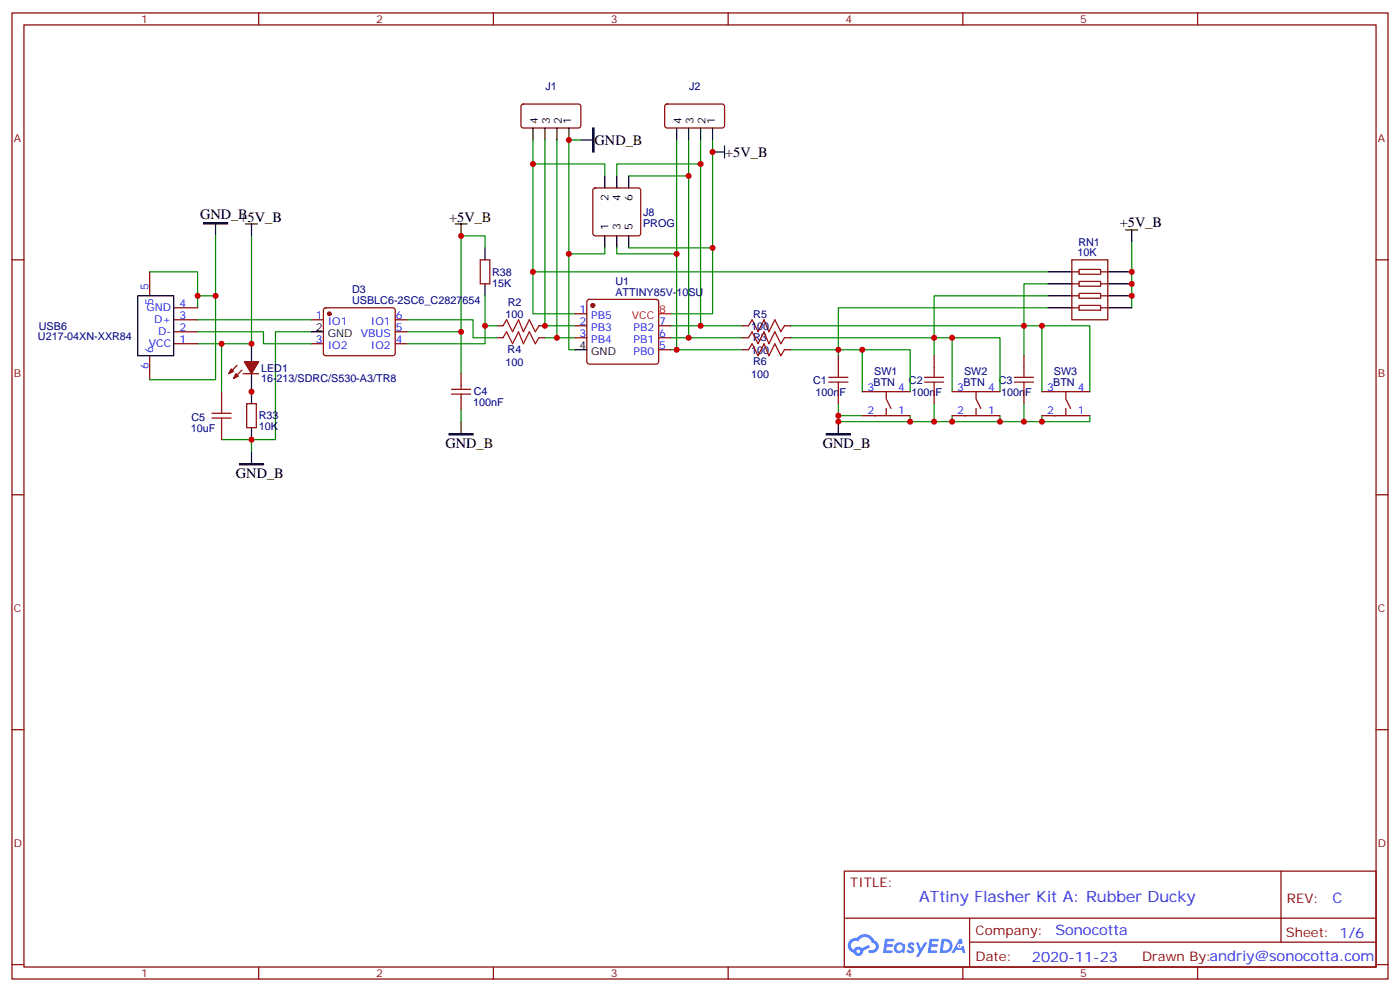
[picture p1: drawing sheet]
<svg xmlns="http://www.w3.org/2000/svg" width="412mm" height="292mm" viewBox="0 0 412 292" stroke-linecap="round" stroke-linejoin="round" font-family="sans-serif">
<g fill="none" stroke="#870000" stroke-width=".35">
<path d="M3.5 3.8h405.4v284.3h-405.4zM7.1 7.3h398.2v277.3h-398.2zM76.2 3.8v3.5M145.3 3.8v3.5M214.5 3.8v3.5M283.6 3.8v3.5M352.8 3.8v3.5M3.5 76.5h3.6M405.3 76.5h3.6M3.5 145.6h3.6M405.3 145.6h3.6M3.5 214.8h3.6"/>
<path d="M405.3 214.8h3.6M248.7 256.4h156.6v28.2h-156.6zM377.3 256.4v20.9M248.7 270.2h156.5M285.6 277.3h119.6M285.6 270.2v14.2M3.5 283.9h3.6M76.2 284.6v3.5M145.3 284.6v3.5M214.5 284.6v3.5M283.6 284.6v3.5M352.8 284.6v3.5"/>
<path d="M405.3 283.9h3.6"/>
</g>
<g fill="#5487ff">
<path d="M267.7 277.6a1.22 1.22 0 0 1 1.7 .2l-.4 .6a.47 .47 0 0 0-.3-.4 .47 .47 0 0 0-.5 .2l.1 .2a1.14 1.14 0 0 1 .8 1.8 1.14 1.14 0 0 1-1.9 0l-.2-.2 .5-.6 .7 .5a.29 .29 0 0 0 .3-.3 .29 .29 0 0 0-.2-.3 1.04 1.04 0 0 1-.6-1.7z"/>
<path d="M260.7 276.3h2.4l.3 .2-.2 .5-1.8 .1-.1 .8h1.5l.3 .4-.3 .4h-1.6l-.2 1.1h1.7l.2 .3-.2 .3-2.6 .1z"/>
<path d="M273.8 276.3h2.4l.3 .2-.1 .5-1.8 .1-.2 .8h1.6l.3 .4-.4 .4h-1.6l-.1 1.1h1.7l.2 .3-.2 .3-2.6 .1z"/>
<path d="M282.6 276.3h.7l.3 1.3-.6 .3a.69 .69 0 0 0-1 .3 .69 .69 0 0 0 .4 .9 .69 .69 0 0 0 .9-.6l.5-.2 .6 2.2h-.8l-.2-.9h-1.8l-.5 .9h-.8z"/>
<path d="M269.8 277.4h.8l.6 1.8 1.1-1.8h.9l-2.6 4.2h-.8l.9-1.5z"/>
<path d="M277.4 276.3l-.6 4.2h1.3a2.11 2.11 0 0 0 2.5-2.1 2.11 2.11 0 0 0-2.5-2.1zM278.1 277.1a1.39 1.39 0 0 1 1.7 1.4 1.39 1.39 0 0 1-1.8 1.3h-.3z"/>
<path d="M263.7 277.9a1.54 1.54 0 0 0-.1 2.2 1.54 1.54 0 0 0 2.2 .1l.6 .3 .3-2.3-.2-.3h-.4a1.49 1.49 0 0 0-2.4 0zM264 278.9a.94 .94 0 0 1 1.8 0 .94 .94 0 0 1-1.8 0z"/>
<path d="M250.4 276.7a2.18 2.18 0 0 0 1.1 3.7 1.44 1.44 0 0 0 1.6 .9 1.44 1.44 0 0 0 1.2-1.4l2-1.1-.5-.7-1.9 1a1.47 1.47 0 0 0-2.4 .4 1.39 1.39 0 0 1-.7-1.9 1.39 1.39 0 0 1 2-.5 2.12 2.12 0 0 1 2.2-1.3 2.12 2.12 0 0 1 1.9 1.7 1.14 1.14 0 0 1 1.1 1.4 1.14 1.14 0 0 1-1.7 .7 .43 .43 0 0 0-.5 .4 .43 .43 0 0 0 .4 .5 1.98 1.98 0 0 0 2.5-1.2 1.98 1.98 0 0 0-1.2-2.6 3.1 3.1 0 0 0-5.3-.6l-.9 .1zM252.3 280a.55 .55 0 0 1 1.1 0 .55 .55 0 0 1-1.1 0z"/>
<circle cx="282.6" cy="278.4" r=".26"/>
</g>
<g fill="none" stroke="#008700" stroke-width=".35">
<path d="M157 41.2v51.2h12.3M157 48.3h21.2v3.5M160.5 41.2v54.7h8.8M164 41.2v58.2M171.1 41.2h-3.5v61.7h1.7M185.2 51.8h17.6M199.3 41.2v61.7M202.8 41.2v58.2M206.4 48.3h-24.7v3.5M206.4 41.2v54.7M209.9 41.2v51.2h-12.3M63.5 69.4v17.7h-5.3v3.5"/>
<path d="M74.1 69.4v31.8h-15.9M142.9 73v-3.6h-7.1v28.2h-15.9M178.2 73v1.7h-10.6M181.7 73v1.7h17.6M185.2 73h24.7M333.4 71.2v19.4M44.1 80h14.1v7.1M58.2 97.6h19.4v3.6h14.1M58.2 94.1h33.5M63.5 87.1v24.7h-19.4M91.7 97.6h-10.6v31.8h-15.8M119.9 94.1h19.4v5.3h7.1"/>
<path d="M135.8 97.6v12.4M142.9 87.1v8.8h3.5M142.9 95.9v5.3h-23M157 80h151.7M160.5 99.4h8.8M197.6 99.4h21.1M197.6 95.9h21.1M232.8 95.9h74.1v19.4M232.8 99.4h47.7v15.9M280.5 99.4h14.1v15.9M306.9 95.9h14.1v19.4M308.7 83.5h-7.1v21.2"/>
<path d="M308.7 87.1h-33.5v17.6M308.7 90.6h-61.8v14.1M65.3 101.2v14.1M197.6 102.9h21.1M232.8 102.9h21.2v12.4M246.9 118.8v3.5M254 102.9h14.1v12.4M275.2 118.8v5.3M301.6 118.8v5.3M74.1 129.4v3.5M135.8 120.6v3.5M254 122.3h-7.1v1.8h33.6v-1.8"/>
<path d="M268.1 122.3v1.8M294.6 122.3v1.8M306.9 122.3v1.8h-26.4M321 122.3v1.8h-14.1"/>
</g>
<g fill="none" stroke="#000" stroke-width=".35">
<path d="M157 37.7v3.5M160.5 37.7v3.5M164 37.7v3.5M167.6 37.7v3.5M199.3 37.7v3.5M202.8 37.7v3.5M206.4 37.7v3.5M209.9 37.7v3.5M171.1 41.2h3.5M178.2 51.8v3.5M181.7 51.8v3.5M185.2 51.8v3.5"/>
<path d="M209.9 44.7h3.5M213.4 43v3.5M63.5 65.9v3.5M72.3 65.9h3.5M74.1 65.9v3.5M134.1 65.9h3.5M135.8 65.9v3.5M142.9 73v3.5M178.2 69.4v3.6M181.7 69.4v3.6M185.2 69.4v3.6M331.6 67.7h3.5"/>
<path d="M333.4 67.7v3.5M40.6 87.1h10.6v17.6h-10.6zM91.7 97.6h3.5M142.9 83.5v3.6M308.7 90.6h7M308.7 87.1h7M308.7 83.5h7M308.7 80h7M326.3 90.6h7.1M326.3 87.1h7.1M326.3 83.5h7.1M326.3 80h7.1"/>
<path d="M74.1 101.2v5.3M74.1 110v8.8M169.3 102.9h3.6M74.1 125.9v3.5M74.1 132.9v3.6M135.8 124.1v3.5M246.9 124.1v3.5"/>
</g>
<path d="M174.6 37.7h.4v7h-.4zM60 65.5h7v.4h-7zM70.6 136.5h7v.3h-7zM132.3 127.6h7v.4h-7zM243.4 127.6h7.1v.4h-7.1z" fill="#000" stroke="#000" stroke-width=".35"/>
<g fill="none" stroke="#870000" stroke-width=".35">
<path d="M153.7 30.8l.5-.2 16.5 .1 .4 .6-.1 5.9-.6 .5-16.5-.1-.4-.6v-5.7zM196 30.8l.5-.2 16.5 .1 .4 .6v5.9l-.7 .5-16.5-.1-.4-.6v-5.7zM174.9 55.5l.4-.2h12.7l.5 .2 .2 .5v12.7l-.2 .5-.5 .2h-12.7l-.5-.2-.2-.5v-12.7zM141.5 76.5h2.8v7h-2.8zM315.7 76.5h10.6v17.6h-10.6zM317.9 79.3h6.3v1.4h-6.3zM44.1 80v7.1M51.2 90.6h7M51.2 94.1h7M51.2 97.6h7M91.7 94.1h3.5M95.5 90.8l.5-.2h20l.4 .7v13l-.7 .4-20-.1-.5-.6v-12.7z"/>
<path d="M116.4 94.1h3.5M116.4 97.6h3.5M146.4 99.4h1.8M146.4 95.9h1.8M158.7 99.4h1.8M158.7 95.9h1.8M169.3 99.4h3.6M169.3 95.9h3.6M169.3 92.4h3.6M173.1 88.3l.5-.2h19.7l.5 .2 .2 .5v17.7l-.2 .5-.5 .2h-19.7l-.5-.3-.2-.4v-17.7zM194 99.4h3.6M194 95.9h3.6"/>
<path d="M218.7 99.4h1.8M218.7 95.9h1.8M231.1 99.4h1.7M231.1 95.9h1.7M315.7 80h2.2M315.7 90.6h2.2M315.7 83.5h2.2M315.7 87.1h2.2M317.9 89.9h6.3v1.4h-6.3zM317.9 86.4h6.3v1.4h-6.3zM317.9 82.8h6.3v1.4h-6.3zM324.2 80h2.1"/>
<path d="M324.2 90.6h2.1M324.2 83.5h2.1M324.2 87.1h2.1M44.1 104.7v7.1M51.2 101.2h7M65.3 115.3v3.5M69.8 107.5l-2.4 2.5M71.3 108.9l-2.5 2.5M71.6 110h4.6M72.7 118.8h2.8v7.1h-2.8zM91.7 101.2h3.5M116.4 101.2h3.5"/>
<path d="M135.8 110v3.5M135.8 117.1v3.5M194 102.9h3.6M218.7 102.9h1.8M231.1 102.9h1.7M246.9 104.7v3.5M246.9 115.3v3.5M254 115.3h14.1M261.1 115.3v2.1l1.4 2.8M275.2 104.7v3.5M275.2 115.3v3.5M280.5 115.3h14.1"/>
<path d="M287.5 115.3v2.1l1.4 2.8M301.6 104.7v3.5M301.6 115.3v3.5M306.9 115.3h14.1M314 115.3v2.1l1.4 2.8M65.3 125.9v3.5M254 122.3h14.1M261.1 120.2v2.1M280.5 122.3h14.1M287.5 120.2v2.1M306.9 122.3h14.1M314 120.2v2.1"/>
</g>
<g fill="none" stroke="#a10000" stroke-width=".35">
<path d="M148.2 99.4l1-1.8 1.8 3.6 1.8-3.6 1.4 3.6 1.7-3.6 1.8 3.6 1-1.8M148.2 95.9l1-1.8 1.8 3.5 1.8-3.5 1.4 3.5 1.7-3.5 1.8 3.5 1-1.7M220.5 95.9l1-1.8 1.8 3.5 1.8-3.5 1.4 3.5 1.7-3.5 1.8 3.5 1.1-1.7M220.5 99.4l1-1.8 1.8 3.6 1.8-3.6 1.4 3.6 1.7-3.6 1.8 3.6 1.1-1.8M65.3 118.8v2.8M133 114.6h5.6M133 116h5.6M135.8 113.5v1.1M135.8 116v1.1M220.5 102.9l1-1.7 1.8 3.5 1.8-3.5 1.4 3.5 1.7-3.5 1.8 3.5 1.1-1.8M244.1 112.5h5.7M244.1 111.1h5.7"/>
<path d="M246.9 108.2v2.9M246.9 112.5v2.8M272.3 112.5h5.7M272.3 111.1h5.7M275.2 108.2v2.9M275.2 112.5v2.8M298.8 112.5h5.6M298.8 111.1h5.6M301.6 108.2v2.9M301.6 112.5v2.8M62.4 123h5.7M62.4 121.6h5.7"/>
<path d="M65.3 123v2.9"/>
</g>
<g fill="#870000" stroke="#870000" stroke-width=".35">
<path d="M72 106.5h4.2l-2.1 3.5z"/>
<path d="M69.5 110l.7 .7-1.4 .7z"/>
<path d="M68.1 108.6l.7 .7-1.4 .7z"/>
<circle cx="174.6" cy="89.9" r=".53"/>
<circle cx="97" cy="92.4" r=".53"/>
</g>
<path d="M194 92.4h3.6" fill="none" stroke="#f00" stroke-width=".35"/>
<g fill="#c00">
<circle cx="199.3" cy="102.9" r=".88"/>
<circle cx="202.8" cy="99.4" r=".88"/>
<circle cx="206.4" cy="95.9" r=".88"/>
<circle cx="160.5" cy="95.9" r=".88"/>
<circle cx="164" cy="99.4" r=".88"/>
<circle cx="246.9" cy="122.3" r=".88"/>
<circle cx="246.9" cy="102.9" r=".88"/>
<circle cx="246.9" cy="124.1" r=".88"/>
<circle cx="301.6" cy="95.9" r=".88"/>
<circle cx="275.2" cy="99.4" r=".88"/>
<circle cx="275.2" cy="124.1" r=".88"/>
<circle cx="301.6" cy="124.1" r=".88"/>
<circle cx="306.9" cy="95.9" r=".88"/>
<circle cx="280.5" cy="99.4" r=".88"/>
<circle cx="254" cy="102.9" r=".88"/>
<circle cx="268.1" cy="124.1" r=".88"/>
<circle cx="294.6" cy="124.1" r=".88"/>
<circle cx="306.9" cy="124.1" r=".88"/>
<circle cx="280.5" cy="124.1" r=".88"/>
<circle cx="135.8" cy="97.6" r=".88"/>
<circle cx="333.4" cy="87.1" r=".88"/>
<circle cx="333.4" cy="83.5" r=".88"/>
<circle cx="333.4" cy="80" r=".88"/>
<circle cx="74.1" cy="101.2" r=".88"/>
<circle cx="74.1" cy="115.3" r=".88"/>
<circle cx="209.9" cy="44.7" r=".88"/>
<circle cx="65.3" cy="101.2" r=".88"/>
<circle cx="58.2" cy="87.1" r=".88"/>
<circle cx="63.5" cy="87.1" r=".88"/>
<circle cx="135.8" cy="69.4" r=".88"/>
<circle cx="74.1" cy="129.4" r=".88"/>
<circle cx="199.3" cy="74.7" r=".88"/>
<circle cx="209.9" cy="73" r=".88"/>
<circle cx="157" cy="48.3" r=".88"/>
<circle cx="206.4" cy="48.3" r=".88"/>
<circle cx="202.8" cy="51.8" r=".88"/>
<circle cx="167.6" cy="41.2" r=".88"/>
<circle cx="167.6" cy="74.7" r=".88"/>
<circle cx="157" cy="80" r=".88"/>
<circle cx="142.9" cy="95.9" r=".88"/>
</g>
<text font-size="4.6" fill="#00f" x="270.8" y="265.4">ATtiny Flasher Kit A: Rubber Ducky</text>
<g font-size="4.2">
<text x="175.2" y="42.6">GND_B</text>
<text x="213.6" y="46.2">+5V_B</text>
<text x="58.9" y="64.5">GND_B</text>
<text x="70.6" y="65.2">+5V_B</text>
<text x="132.3" y="65.2">+5V_B</text>
<text x="329.8" y="67">+5V_B</text>
<text x="131.2" y="131.9">GND_B</text>
<text x="242.4" y="131.9">GND_B</text>
<text x="69.5" y="140.7">GND_B</text>
</g>
<g font-size="4.2" fill="#00f">
<text x="392.5" y="265.7">C</text>
<text x="310.9" y="275.2">Sonocotta</text>
<text x="304" y="283">2020-11-23</text>
</g>
<g font-size="3.9" fill="#800">
<text x="250.5" y="261">TITLE:</text>
<text x="379.1" y="265.7">REV:</text>
<text x="287.4" y="275.2">Company:</text>
<text x="378.7" y="275.8">Sheet: 1/6</text>
<text x="287.4" y="282.9">Date:</text>
<text x="336.4" y="282.9">Drawn By:andriy@sonocotta.com</text>
</g>
<g font-size="3.2" fill="#800">
<text x="41.6" y="6.8">1</text>
<text x="110.8" y="6.8">2</text>
<text x="179.9" y="6.8">3</text>
<text x="249.1" y="6.8">4</text>
<text x="318.2" y="6.8">5</text>
<text x="4.1" y="41.9">A</text>
<text x="405.9" y="41.9">A</text>
<text x="4.1" y="111.1">B</text>
<text x="405.9" y="111.1">B</text>
<text x="4.1" y="180.2">C</text>
<text x="405.9" y="180.2">C</text>
<text x="4.1" y="249.3">D</text>
<text x="405.9" y="249.3">D</text>
<text x="41.6" y="287.6">1</text>
<text x="110.8" y="287.6">2</text>
<text x="179.9" y="287.6">3</text>
<text x="249.1" y="287.6">4</text>
<text x="318.2" y="287.6">5</text>
</g>
<g font-size="3.2" fill="#000080">
<text x="160.7" y="26.4">J1</text>
<text x="203" y="26.4">J2</text>
<text x="189.4" y="63.6">J8</text>
<text x="189.4" y="66.8">PROG</text>
<text x="317.4" y="75.4">10K</text>
<text x="317.7" y="72.4">RN1</text>
<text x="145" y="81.2">R38</text>
<text x="181.3" y="83.8">U1</text>
<text x="103.7" y="89.5">USBLC6-2SC6_C2827654</text>
<text x="103.7" y="86.3">D3</text>
<text x="145" y="84.3">15K</text>
<text x="149.6" y="90">R2</text>
<text x="181.3" y="87.1">ATTINY85V-10SU</text>
<text x="148.9" y="93.5">100</text>
<text x="221.9" y="93.5">R5</text>
<text x="11.2" y="100.2">U217-04XN-XXR84</text>
<text x="11.5" y="97.1">USB6</text>
<text x="221.2" y="97">100</text>
<text x="221.8" y="100.5">R3</text>
<text x="148.9" y="107.6">100</text>
<text x="149.5" y="104">R4</text>
<text x="221.2" y="104.1">100</text>
<text x="221.8" y="107.5">R6</text>
<text x="76.9" y="112.6">16-213/SDRC/S530-A3/TR8</text>
<text x="76.9" y="109.4">LED1</text>
<text x="221.2" y="111.2">100</text>
<text x="239.5" y="112.9">C1</text>
<text x="257.3" y="113.5">BTN</text>
<text x="257.5" y="110.3">SW1</text>
<text x="267.7" y="112.9">C2</text>
<text x="283.8" y="113.5">BTN</text>
<text x="284" y="110.3">SW2</text>
<text x="294.2" y="112.9">C3</text>
<text x="310.2" y="113.5">BTN</text>
<text x="310.4" y="110.3">SW3</text>
<text x="139.3" y="119.6">100nF</text>
<text x="139.5" y="116.4">C4</text>
<text x="240.3" y="116.5">100nF</text>
<text x="268.5" y="116.5">100nF</text>
<text x="294.9" y="116.5">100nF</text>
<text x="56.4" y="123.8">C5</text>
<text x="76.2" y="123.4">R33</text>
<text x="56.2" y="127">10uF</text>
<text x="76.2" y="126.7">10K</text>
</g>
<g font-size="3.2">
<text x="158.4" y="36.4" transform="rotate(-90 158.4 36.4)">4</text>
<text x="161.9" y="36.4" transform="rotate(-90 161.9 36.4)">3</text>
<text x="165.5" y="36.4" transform="rotate(-90 165.5 36.4)">2</text>
<text x="168.3" y="36.4" transform="rotate(-90 168.3 36.4)">1</text>
<text x="200.7" y="36.4" transform="rotate(-90 200.7 36.4)">4</text>
<text x="204.3" y="36.4" transform="rotate(-90 204.3 36.4)">3</text>
<text x="207.8" y="36.4" transform="rotate(-90 207.8 36.4)">2</text>
<text x="210.6" y="36.4" transform="rotate(-90 210.6 36.4)">1</text>
<text x="179.2" y="59.1" transform="rotate(-90 179.2 59.1)">2</text>
<text x="182.7" y="59.1" transform="rotate(-90 182.7 59.1)">4</text>
<text x="186.3" y="59.1" transform="rotate(-90 186.3 59.1)">6</text>
<text x="179.2" y="67.7" transform="rotate(-90 179.2 67.7)">1</text>
<text x="182.7" y="67.7" transform="rotate(-90 182.7 67.7)">3</text>
<text x="186.3" y="67.7" transform="rotate(-90 186.3 67.7)">5</text>
<text x="93.1" y="97.3">2</text>
<text x="96.6" y="99.1">GND</text>
<text x="170.7" y="102.6">4</text>
<text x="174.2" y="104.4">GND</text>
</g>
<g font-size="3.2" fill="#00f">
<text x="43.7" y="85.3" transform="rotate(-90 43.7 85.3)">5</text>
<text x="45.2" y="89.8" transform="rotate(-90 45.2 89.8)">5</text>
<text x="43.2" y="91.7">GND</text>
<text x="45.4" y="95.2">D+</text>
<text x="52.9" y="93.8">3</text>
<text x="52.9" y="90.2">4</text>
<text x="93.1" y="93.8">1</text>
<text x="96.6" y="95.5">IO1</text>
<text x="109.3" y="95.5">IO1</text>
<text x="116.6" y="93.8">6</text>
<text x="170.7" y="92">1</text>
<text x="170.7" y="95.5">2</text>
<text x="174.2" y="93.8">PB5</text>
<text x="194.2" y="95.5">7</text>
<text x="46.6" y="98.7">D-</text>
<text x="52.9" y="100.8">1</text>
<text x="52.9" y="97.3">2</text>
<text x="93.1" y="100.8">3</text>
<text x="106.3" y="99.1">VBUS</text>
<text x="116.6" y="100.8">4</text>
<text x="116.6" y="97.3">5</text>
<text x="170.7" y="99.1">3</text>
<text x="174.2" y="97.3">PB3</text>
<text x="174.2" y="100.8">PB4</text>
<text x="186.6" y="100.8">PB1</text>
<text x="186.6" y="97.3">PB2</text>
<text x="194.2" y="99.1">6</text>
<text x="43.8" y="102.2">VCC</text>
<text x="45.2" y="104" transform="rotate(-90 45.2 104)">6</text>
<text x="96.6" y="102.6">IO2</text>
<text x="109.3" y="102.6">IO2</text>
<text x="186.6" y="104.4">PB0</text>
<text x="194.2" y="102.6">5</text>
<text x="43.7" y="108.5" transform="rotate(-90 43.7 108.5)">6</text>
<text x="255.5" y="114.9">3</text>
<text x="264.6" y="114.9">4</text>
<text x="282" y="114.9">3</text>
<text x="291" y="114.9">4</text>
<text x="308.4" y="114.9">3</text>
<text x="317.5" y="114.9">4</text>
<text x="255.5" y="122">2</text>
<text x="264.6" y="122">1</text>
<text x="282" y="122">2</text>
<text x="291" y="122">1</text>
<text x="308.4" y="122">2</text>
<text x="317.5" y="122">1</text>
</g>
<g font-size="3.2" fill="#f00">
<text x="186.1" y="93.8">VCC</text>
<text x="194.2" y="92">8</text>
</g>
</svg>
